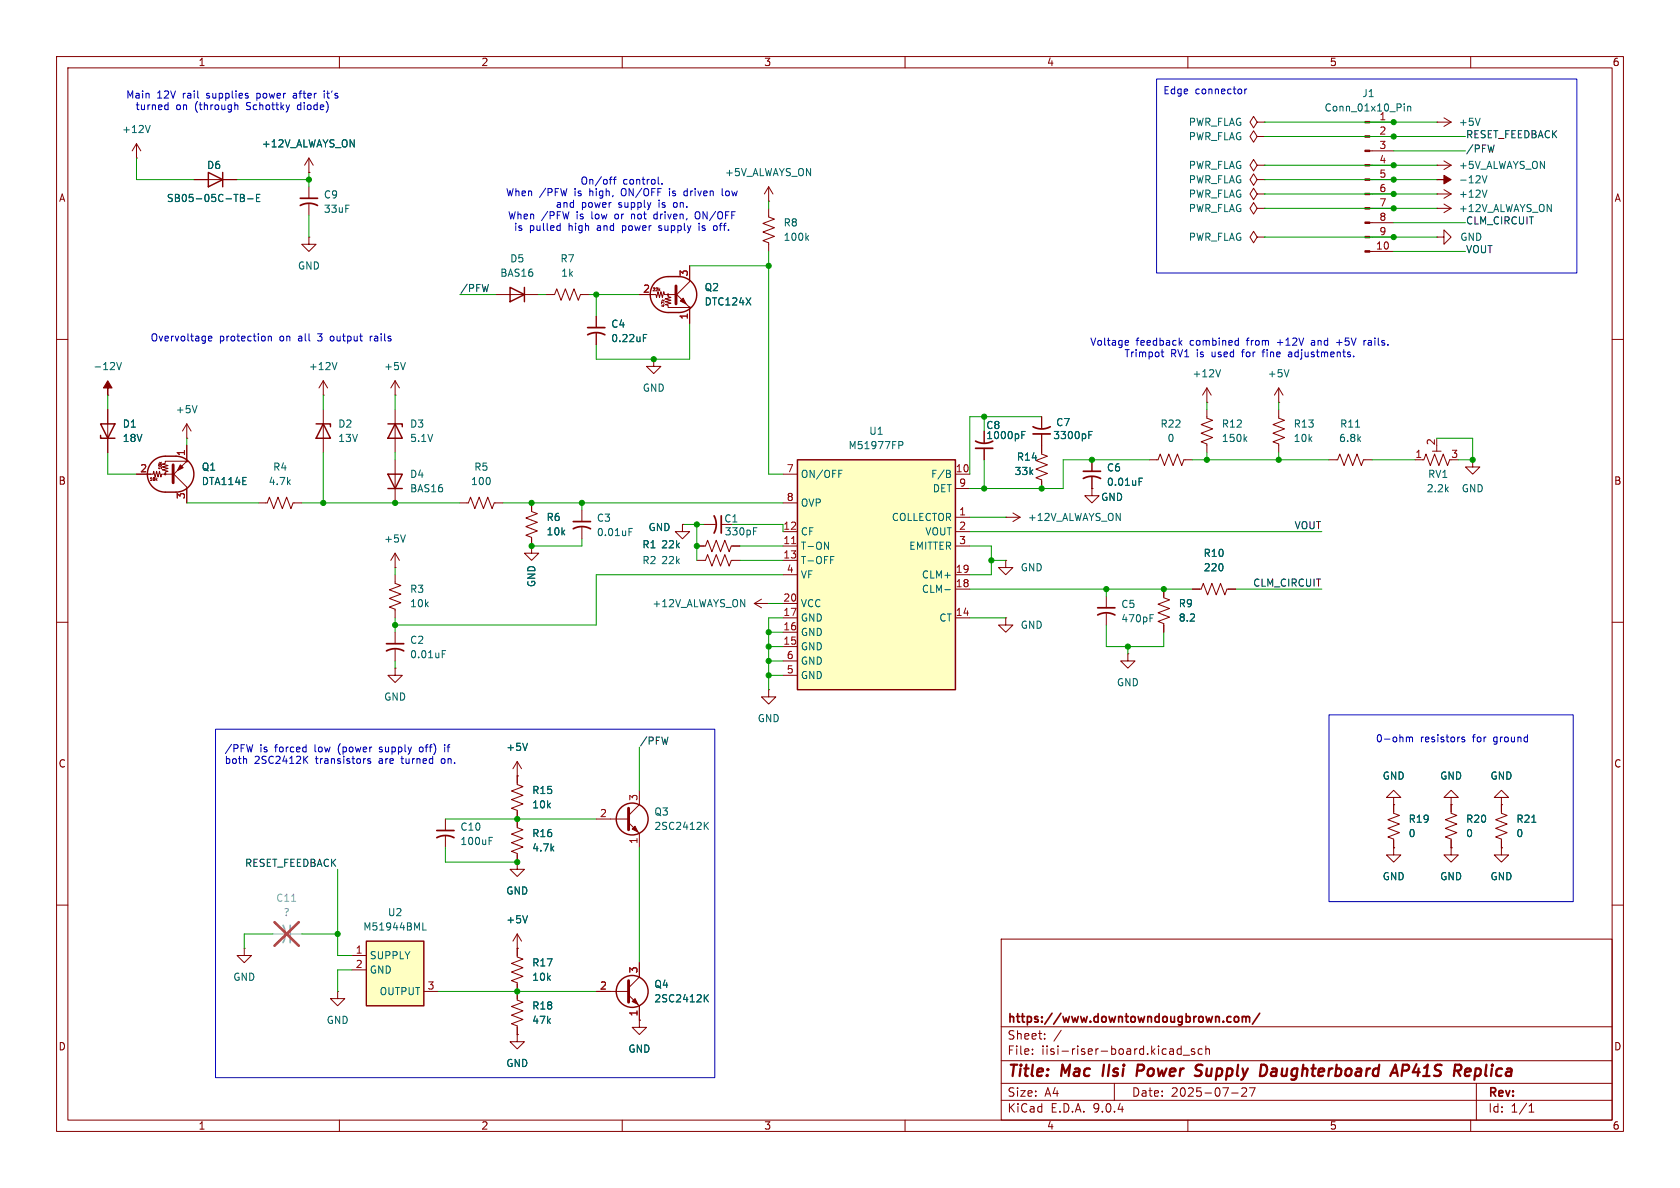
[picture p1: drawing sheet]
<svg xmlns="http://www.w3.org/2000/svg" width="297mm" height="210mm" viewBox="0 0 297 210" stroke-linecap="round" stroke-linejoin="round" font-family="sans-serif">
<g fill="none" stroke="#840000" stroke-width=".18">
<path d="M10 10h277v190h-277zM12 12h273v186h-273zM60 10v2M110 10v2M160 10v2M210 10v2M260 10v2M135.9 35.6h.1M135.9 36.8v1.6l1 .3-2 .8 2 .8-2 .7 2 .8-2 .7 1 .4v1.6M135.9 33l-.8 1.3M135.9 33l.8 1.3M135.9 33v2.6"/>
<path d="M87.6 52.1h7.6M96.5 52.1h1.5l.4-1 .8 2 .7-2 .8 2 .8-2 .7 2 .4-1h1.5M105.4 55.9v2M105.4 58.9v2.1M113 52.1h3l.1 .5 .2-1 .3 1 .2-1 .3 1 .2-1 .2 .5h1.9M115.5 50.9h.2M116 50.9h.2M116.5 50.9v.5M116.5 51.2l.2 .2M116.7 51.1l-.2 .2M116.9 54.1l.4 .1M116.9 53.2h.5"/>
<path d="M117.1 53l.2 .2M117.4 53.6l-.5-.2v.3M117.4 53l-.1 .1M119.4 51.8l2.5 2.6h-3.8v-.4l-.5-.2 1-.2-1-.3 1-.2-1-.3 1-.2-.5-.1v-.4M121.9 47v2.8l-2.5 2.5M121.9 54.6v2.6M10 60h2M115.6 63.5v1.3h1.2l-1.2 1.2-1.3-1.2h1.3M115.6 63.5h.1M253.2 79.8h1.6M254 78.7v1.1M285 60h2"/>
<path d="M81.3 88.9h1.5l.4-1 .7 2 .8-2 .8 2 .7-2 .8 2 .4-1h1.5M120.6 92.7v1.3h1.3l-1.3 1.3-1.2-1.3h1.2M120.6 92.7h.1M123.2 96.5h1.5l.4-1 .8 2 .7-2 .8 2 .7-2 .8 2 .4-1h1.5M123.2 99.1h1.5l.4-1.1 .8 2.1 .7-2.1 .8 2.1 .7-2.1 .8 2.1 .4-1h1.5M124.5 92.7h2M234.9 81.3h1.6l.4-1 .7 2 .8-2 .7 2 .8-2 .8 2 .3-1h1.6M250.2 81.3h1.5l.4-1 .8 2 .7-2 .8 2 .7-2 .8 2 .4-1M260.3 81.3v1.3h1.3l-1.3 1.2-1.2-1.2h1.2M260.3 81.3h.1M10 110h2M133.3 106.7l1.3 .7"/>
<path d="M133.3 106.7h2.6M134.6 105.9l-1.3 .8M135.9 106.7h.1M199.4 115.6v1.2h1.3l-1.3 1.3-1.3-1.3h1.3M199.4 115.6h.1M205.7 104.1v1.6l1.1 .3-2.1 .8 2.1 .8-2.1 .7 2.1 .8-2.1 .8 1 .3v1.6M285 110h2M113 139.7v2.5l-1.9 1.9M135.9 121.9v1.3h1.3l-1.3 1.3-1.3-1.3h1.3M135.9 121.9h.1M105.4 144.8h5.7M111.1 145.4l1.9 1.9v2.6"/>
<path d="M246.4 141h1.2l-1.2-1.3-1.3 1.3h1.3v1.2M246.4 142.2h.1M256.5 142.2v1.6l1.1 .3-2.1 .8 2.1 .8-2.1 .7 2.1 .8-2.1 .8 1 .3v1.6M256.5 141h1.3l-1.3-1.3-1.2 1.3h1.2v1.2M256.5 142.2h.1M265.4 141h1.3l-1.3-1.3-1.2 1.3h1.2v1.2M265.4 142.2h.1M265.4 142.2v1.6l1 .3-2 .8 2 .8-2 .7 2 .8-2 .8 1 .3v1.6M265.4 149.9v1.2h1.3l-1.3 1.3-1.2-1.3h1.2M265.4 149.9h.1M10 160h2M43.2 167.6v1.3h1.2l-1.2 1.3-1.3-1.3h1.3"/>
<path d="M43.2 167.6h.1M59.7 175.3v1.2h1.3l-1.3 1.3-1.3-1.3h1.3M59.7 175.3h.1M91.4 167.6h.1M91.4 165.1v4.1l1.1 .3-2.1 .8 2.1 .8-2.1 .7 2.1 .8-2.1 .8 1 .3v3.1l1.1 .4-2.1 .7 2.1 .8-2.1 .8 2.1 .7-2.1 .8 1 .4v1.5M91.4 165.1l-.7 1.3M91.4 165.1l.8 1.3M105.4 175.3h5.7M111.1 175.9l1.9 1.9v2.5M113 170.2v2.5l-1.9 1.9M177 166h108v32h-108zM285 160h2"/>
<path d="M60 198v2M110 198v2M113 180.3v1.3h1.3l-1.3 1.3-1.2-1.3h1.2M113 180.3h.1M160 198v2M177 194.5h108M177 191.5h108M177 187.5h108M177 181.5h108M182.5 186.3v.1M182.5 185.5v.1M184.7 183.6v.1"/>
<path d="M184.7 182.8v.1M187.6 182.1l-1.3 2M197 191.5v3M208.8 184.9v1.5M208.8 185.5l-.4-.1-.3 .3v.4l.1 .2h.6M209.2 186.5h1.1M210 198v2M211.2 185.5l-.4-.1-.2 .2 .1 .2 .5 .2v.3h-.6M212.5 185.5l-.4-.1-.3 .3v.4l.2 .2h.5M213.2 185.5l.2-.1 .3 .1 .1 .9M213.2 184.9v1.5M217.7 193.2h1.2"/>
<path d="M220.3 192.4v.5l-.8 .9h.9M221.9 192.3l-.7 1.5M260 198v2M261 191.5v6.5M270.3 196.6h.9M270.3 195.5l.4-.4v1.5"/>
<circle cx="118.1" cy="52.1" r=".13"/>
<circle cx="121.9" cy="54.4" r=".13"/>
</g>
<path d="M195.2 188.2l-.3 2M201.9 188.2h-.7l-.3 2M202 189.2l-1 .1M211.8 188.2l.8 .1M212.1 189.3a.46 .46 0 0 1 .3 .4 .46 .46 0 0 1-.2 .4M225.5 188.9l-.6 .1M225.5 189.4h-.5a.4 .4 0 0 0-.3 .4 .4 .4 0 0 0 .2 .4h.5M247.9 189.3h.8a.55 .55 0 0 0 .4-.5 .55 .55 0 0 0-.3-.6h-.8l-.2 2M260.7 190.1l.6 .1M260.9 188.9l-.3 2M261.5 188.9l-.6 .1" fill="none" stroke="#840000" stroke-width=".4"/>
<path d="M103.9 59.2a3.2 3.2 0 0 1 3 0M103.9 57.9h3M126.2 91.2a3.2 3.2 0 0 1 0 3M127.5 91.2v3M218.3 179.8l.4-.1 .3 .3v.4l-.2 .2h-.5M219.6 179.8l.5-.1 .2 .2M219.6 179.7v1M220.3 179.9l.2-.2 .3 .1 .1 .9M220.3 179.9v.8M222.7 179.1l-1.3 1.9" fill="none" stroke="#840000" stroke-width=".3"/>
<path d="M111.1 142.9v3.8M111.1 173.4v3.8" fill="none" stroke="#840000" stroke-width=".51"/>
<g fill="none" stroke="#840000" stroke-width=".25">
<path d="M90.2 50.8l2.5 1.3-2.5 1.2zM92.7 50.8v2.5M115.9 49.8a3.2 3.2 0 0 1 2.2-.9h1.9a3.2 3.2 0 0 1 3.2 3.2 3.2 3.2 0 0 1-3.2 3.1h-1.9a3.2 3.2 0 0 1-2.9-1.9 3.2 3.2 0 0 1 .7-3.5z"/>
<circle cx="111.8" cy="144.8" r="2.82"/>
<circle cx="111.8" cy="175.3" r="2.82"/>
</g>
<g fill="#840000" stroke="#840000" stroke-width=".18">
<path d="M111.8 146.6l.5-.5 .5 1z"/>
<path d="M111.8 177l.5-.5 .5 1z"/>
<path d="M120.3 53.2l.5-.5 .5 1z"/>
</g>
<g fill="none" stroke="#006464" stroke-width=".18">
<path d="M113.7 59.7h.5M113.7 59.1h.7M142.6 42l.4 .5M143 41.6l-.5 .5M239.6 75.5h.8M133.2 93.9h.4M133.2 93.3h.6M124.7 145.9l.5 .7M125.2 145.4l-.7 .7M270.8 145.4h.7M93.3 161.9l-.5 1.2M124.7 176.4l.5 .7"/>
<path d="M125.2 175.8l-.7 .8"/>
</g>
<path d="M119.5 50.5v3.2z" fill="#840000" stroke="#840000" stroke-width=".51"/>
<path d="M64.8 166.4h10.1v11.4h-10.1z" fill="#ffffc2"/>
<path d="M55.9 74.9h2.5v.5M57.1 74.9l1.3 2.6h-2.5zM68.6 83.8h2.5l-1.3 2.6zM68.6 86.4h2.5M64.8 166.4h10.1v11.4h-10.1z" fill="none" stroke="#840000" stroke-width=".25"/>
<g fill="none" stroke="#840000" stroke-width=".18">
<path d="M222.2 34.3l-.6-1-.6 1 .6 1 .6-1h1.3M222.2 21.6l-.6-1-.6 1 .6 1 .6-1h1.3M222.2 24.1l-.6-1-.6 1 .6 1 .6-1h1.3M222.2 31.8l-.6-1.1-.6 1.1 .6 1 .6-1h1.3M222.2 29.2l-.6-1-.6 1 .6 1 .6-1h1.3M222.2 36.8l-.6-1-.6 1 .6 1 .6-1h1.3M223.5 34.3h.1M223.5 21.6h.1M223.5 24.1h.1M223.5 31.8h.1M223.5 29.2h.1M223.5 36.8h.1"/>
<path d="M242.2 21.6h4.2M242.2 24.1h4.2M242.2 26.7h4.2M242.2 29.2h4.2M242.2 31.8h4.2M242.2 34.3h4.2M242.2 36.8h4.2M242.2 39.4h4.2M254 21.6h.1M254 29.2h.1M254 34.3h.1M254 36.8h.1"/>
<path d="M254 31.8h.1M254 21.6h2.5M254 29.2h2.5M254 34.3h2.5M254 36.8h2.5M255.3 20.8l1.2 .8M255.3 28.4l1.2 .8M255.3 33.5l1.2 .8M255.3 36.1l1.2 .7M256.5 21.6l-1.2 .8M256.5 29.2l-1.2 .8M256.5 34.3l-1.2 .8"/>
<path d="M256.5 36.8l-1.2 .8M222.2 41.9l-.6-1-.6 1 .6 1 .6-1h1.3M223.5 41.9h.1M242.2 41.9h4.2M242.2 44.5h4.2M254 41.9h1.3v-1.3l1.2 1.3-1.2 1.3v-1.3M254 41.9h.1M57.1 69.9h.1M57.1 67.3v2.6M57.1 72.4v7.6M57.1 67.3l-.7 1.3M57.1 67.3l.8 1.3"/>
<path d="M69.8 69.9h.1M69.8 67.3v2.6M69.8 67.3l-.7 1.3M69.8 67.3l.8 1.3M174 79.2v2.1M184.1 76.7v3.6l1.1 .3-2.1 .8 2.1 .8-2.1 .7 2.1 .8-2.1 .8 1 .3v1.6M184.1 73.7v2M213.4 71.1h.1M213.4 72.4v1.5l1 .4-2.1 .8 2.1 .7-2.1 .8 2.1 .7-2.1 .8 1.1 .4v1.5M213.4 68.6l-.8 1.3M213.4 68.6l.7 1.3M213.4 68.6v2.5"/>
<path d="M226.1 72.4v1.5l1 .4-2.1 .8 2.1 .7-2.1 .8 2.1 .7-2.1 .8 1.1 .4v1.5M226.1 71.1h.1M226.1 68.6v2.5M226.1 68.6l-.8 1.3M226.1 68.6l.7 1.3M69.8 97.8l-.7 1.3M69.8 97.8l.8 1.3M69.8 81.3v7.6M69.8 97.8v2.5M177.8 91.4h.1M177.8 99.1v1.2h1.3l-1.3 1.3-1.3-1.3h1.3M177.8 99.1h.1"/>
<path d="M177.8 91.4h2.5M179.1 90.7l1.2 .7M180.3 91.4l-1.2 .8M193 86.4v1.2h1.3l-1.3 1.3-1.2-1.3h1.2M193 86.4h.1M193 81.3v2M193 84.3v2.1M203.2 81.3h1.5l.4-1 .8 2 .7-2 .8 2 .8-2 .7 2 .4-1h1.5M69.8 100.3h.1M69.8 118.1v1.3h1.3l-1.3 1.3-1.2-1.3h1.2M69.8 118.1h.1M69.8 101.6v1.5l1.1 .4-2.1 .8 2.1 .7-2.1 .8 2.1 .8-2.1 .7 1 .4v1.5"/>
<path d="M69.8 111.8v2M69.8 114.8v2M177.8 109.2v1.3h1.3l-1.3 1.3-1.3-1.3h1.3M177.8 109.2h.1M195.6 105.4v2M195.6 108.5v2M210.8 104.1h1.5l.4-1 .8 2.1 .7-2.1 .8 2.1 .8-2.1 .7 2.1 .4-1.1h1.5M91.4 134.6v4.1l1.1 .4-2.1 .7 2.1 .8-2.1 .8 2.1 .7-2.1 .8 1 .4v3l1.1 .4-2.1 .7 2.1 .8-2.1 .8 2.1 .7-2.1 .8 1 .4v1.5M91.4 137.2h.1M91.4 134.6l-.7 1.3M91.4 134.6l.8 1.3M246.4 142.2v1.6l1 .3-2 .8 2 .8-2 .7 2 .8-2 .8 1 .3v1.6"/>
<path d="M246.4 149.9v1.2h1.2l-1.2 1.3-1.3-1.3h1.3M246.4 149.9h.1M256.5 149.9v1.2h1.3l-1.3 1.3-1.2-1.3h1.2M256.5 149.9h.1M62.2 168.9h2.6M62.2 171.5h2.6M74.9 175.3h2.6M91.4 182.9v1.3h1.3l-1.3 1.2-1.2-1.2h1.2M91.4 182.9h.1"/>
</g>
<g fill="none" stroke="#006464" stroke-width=".18">
<path d="M248.3 18.4v.1M248.3 18.8v.8M248.9 18.8v.8M248.9 18.9l.1-.1h.3l.1 .8M261.7 20.9l-.5 1.3M262 31.1l.5 1.2 .4-1.2M262.9 33.6l-.4 1.3M59.6 64.1l-.5 1.2M71.7 64.1l-.5 1.2M180.6 76.9h.5M180.6 76.3h.6M192.5 76.9h.4"/>
<path d="M192.5 76.3h.6M215.8 65.3l-.4 1.3M220.1 77.6l.3 .4M220.4 77.2l-.5 .5M227.9 65.3l-.4 1.3M71.7 94.6l-.5 1.2M201.4 85.1h.4M201.4 84.5h.6M78.2 115.6h.4M78.2 115h.6M203.3 109.3h.4M203.3 108.7h.6"/>
<path d="M93.3 131.4l-.5 1.3M74.7 163.1v1.3h.7"/>
</g>
<path d="M172.5 78a3.2 3.2 0 0 0 3 0M172.5 79.2h3M182.6 75.4a3.2 3.2 0 0 0 3.1 0M182.6 76.7h3.1M191.5 84.6a3.2 3.2 0 0 1 3.1 0M191.5 83.3h3.1M68.3 115.1a3.2 3.2 0 0 1 3.1 0M68.3 113.8h3.1M194.1 108.7a3.2 3.2 0 0 1 3 0M194.1 107.4h3" fill="none" stroke="#840000" stroke-width=".3"/>
<g fill="#840000" stroke="#840000" stroke-width=".18">
<path d="M241.3 21.5h.9v.2h-.9z"/>
<path d="M241.3 24h.9v.3h-.9z"/>
<path d="M241.3 26.5h.9v.3h-.9z"/>
<path d="M241.3 29.1h.9v.2h-.9z"/>
<path d="M241.3 31.6h.9v.3h-.9z"/>
<path d="M241.3 34.2h.9v.2h-.9z"/>
<path d="M241.3 36.7h.9v.3h-.9z"/>
<path d="M241.3 39.2h.9v.3h-.9z"/>
<path d="M241.3 41.8h.9v.2h-.9z"/>
<path d="M241.3 44.3h.9v.3h-.9z"/>
<path d="M254 31.8h1.3v-.8l1.2 .8-1.2 .7v-.7z"/>
</g>
<path d="M50 163.6a3.2 3.2 0 0 1 0 3M51.3 163.6v3" fill="none" stroke="#a1a1a1" stroke-width=".3"/>
<path d="M48.3 165.1h2M51.3 165.1h2" fill="none" stroke="#a1a1a1" stroke-width=".18"/>
<path d="M51.5 159.3h.8" fill="none" stroke="#989898" stroke-width=".18"/>
<path d="M48.5 163l4.3 4.2M52.8 163l-4.3 4.2" fill="none" stroke="#e12e31" stroke-width=".46"/>
<path d="M141 81.3h27.9v40.6h-27.9z" fill="#ffffc2"/>
<path d="M36.8 30.5l2.6 1.3-2.6 1.2zM39.4 30.5v2.5M17.8 77v.5h2.5M17.8 74.9h2.5l-1.3 2.6zM68.6 74.9h2.5v.5M69.8 74.9l1.3 2.6h-2.5zM27 81.6a3.2 3.2 0 0 1 2.2-1h1.9a3.2 3.2 0 0 1 3.2 3.2 3.2 3.2 0 0 1-3.2 3.2h-1.9a3.2 3.2 0 0 1-2.9-2 3.2 3.2 0 0 1 .7-3.4zM141 81.3h27.9v40.6h-27.9z" fill="none" stroke="#840000" stroke-width=".25"/>
<g fill="none" stroke="#840000" stroke-width=".18">
<path d="M24.1 27.9h.1M24.1 25.4l-.7 1.3M24.1 25.4l.8 1.3M24.1 25.4v2.5M34.3 31.8h7.6M54.6 30.5h.1M54.6 27.9l-.8 1.3M54.6 27.9l.8 1.3M54.6 27.9v2.6M54.6 33v2.1M54.6 36.1v2M54.6 41.9v1.3h1.3l-1.3 1.3-1.3-1.3h1.3"/>
<path d="M54.6 41.9h.1M105.4 55.9v2M105.4 58.9v2.1M113 52.1h2.6M121.9 47v2.5M121.9 54.6v2.6M19 69.9h.1M19 72.4v7.6M33 77.5h.1M33 74.9l-.7 1.3M33 74.9l.8 1.3M33 74.9v2.6"/>
<path d="M33 78.7v2.6M69.8 72.4v7.6M174 79.2v2.1M184.1 73.7v2M184.1 76.7v3.3M24.1 83.8h3l.1-.5 .2 1 .3-1 .2 1 .3-1 .2 1 .2-.5h1.9M26.7 84.5v.4M27.1 84.5h.2M27.6 84.4v.5M27.6 84.7l.2 .2M27.8 84.6l-.2 .2M28 81.9h.5"/>
<path d="M28.1 82.2v.1M28.2 81.7l.2 .2M28.5 82.7l-.4 .1M28.5 81.7l-.1 .1M29.2 83.8v-.4l.5-.1-1-.2 1-.3-1-.2 1-.3-1-.3 .5-.1v-.4h3.8l-2.5 2.6M30.5 83.6l2.5 2.5v2.8M45.7 88.9h1.5l.4-1 .8 2 .7-2 .8 2 .8-2 .7 2 .4-1h1.5M94 96.5v1.3h1.2l-1.2 1.3-1.3-1.3h1.3M94 96.5h.1M94 88.9v1.5l1 .4-2 .8 2 .7-2 .8 2 .8-2 .7 1 .4v1.5M102.9 90.2v2M102.9 93.2v2.1"/>
<path d="M120.6 92.7h.1M123.2 96.5h1.3M129.5 96.5h1.3M138.4 94h2.6M138.4 83.8h2.6M138.4 88.9h2.6M138.4 96.5h2.6M138.4 99.1h2.6M168.9 94h2.5M168.9 83.8h2.5M168.9 96.5h2.5M168.9 86.4h2.5"/>
<path d="M168.9 91.4h2.5M184.1 85.1v1.3M193 86.4h.1M193 81.3v2M193 84.3v2.1M138.4 106.7h2.6M138.4 109.2h2.6M138.4 111.8h2.6M138.4 114.3h2.6M138.4 116.8h2.6M138.4 119.4h2.6M138.4 101.6h2.6"/>
<path d="M168.9 109.2h2.5M168.9 101.6h2.5M168.9 104.1h2.5M205.7 104.1v1.3M205.7 110.5v1.3M210.8 104.1h1.3M217.2 104.1h1.2M91.4 137.2h.1M91.4 137.2v1.2M78.7 144.8v2M78.7 147.8v2.1M91.4 152.4v1.3h1.3l-1.3 1.2-1.2-1.2h1.2"/>
<path d="M91.4 152.4h.1M91.4 143.5v2.6M91.4 151.1v1.3M246.4 142.2h.1M246.4 149.9h.1M246.4 142.2v1.3M246.4 148.6v1.3M256.5 142.2h.1M256.5 149.9h.1M256.5 142.2v1.3M256.5 148.6v1.3M265.4 142.2h.1"/>
<path d="M265.4 149.9h.1M265.4 142.2v1.3M265.4 148.6v1.3M91.4 167.6h.1M91.4 167.6v1.3M91.4 174v2.5M105.4 175.3h2.5M113 170.2v2.5M113 177.8v2.5M91.4 182.9h.1M91.4 181.6v1.3M113 180.3h.1"/>
<circle cx="29.2" cy="83.8" r=".13"/>
<circle cx="33" cy="81.5" r=".13"/>
</g>
<g fill="none" stroke="#006464" stroke-width=".18">
<path d="M26.5 22.2l-.4 1.2M42.5 34.4l.6 .1 .1 .2-.3 .3M42.5 35h.4M42.9 35l.3 .2v.3l-.7 .1M43.8 35.1h.9M45.3 35h.5M45.9 34.4h-.6v1.2h.6M113.7 59.7h.5M113.7 59.1h.7M20.6 64.1l.4 1.2 .5-1.2M34.8 71.7l-.4 1.3M158.9 78h.5l.2 .3-.1 .4h-.6"/>
<path d="M180.6 76.9h.5M180.6 76.3h.6M192.5 76.9h.4M192.5 76.3h.6M111.2 94h.4M111.2 93.4h.6M145.8 95.8l.7 1.3v-1.3M146.8 99h.5M146.8 98.4h.6M148.3 83.1h.6M167.8 83.1l.2 .3-.2 .3 .2 .2 .1 .3-.3 .2h-.5M201.4 85.1h.4"/>
<path d="M201.4 84.5h.6M167 104.2h1M93.3 131.4l-.5 1.3M86.5 148.6h.4M86.5 148h.6M270.8 145.4h.7M93.3 161.9l-.5 1.2M124.7 176.4l.5 .7M125.2 175.8l-.7 .8"/>
</g>
<path d="M139.9 96.1h.8" fill="none" stroke="#a90000" stroke-width=".18"/>
<path d="M53.1 36.3a3.2 3.2 0 0 1 3 0M53.1 35.1h3M101.3 93.5a3.2 3.2 0 0 1 3.1 0M101.3 92.2h3.1M77.2 148.1a3.2 3.2 0 0 1 3.1 0M77.2 146.8h3.1" fill="none" stroke="#840000" stroke-width=".3"/>
<g fill="#840000" stroke="#840000" stroke-width=".18">
<path d="M19 67.3l.8 1.3h-.8v1.3v-1.3h-.7z"/>
<path d="M31.9 82.2l.5 .5-1 .5z"/>
</g>
<path d="M30.6 82.2v3.1z" fill="#840000" stroke="#840000" stroke-width=".51"/>
<path d="M264.1 25.6l-.3 1.3M86.3 50.3l-.3 1.3M118.1 130.3l-.3 1.3" fill="none" stroke="#0f0f0f" stroke-width=".18"/>
<g fill="none" stroke="#009600" stroke-width=".18">
<path d="M24.1 27.9v3.9h10.2M41.9 31.8h12.7M54.6 30.5v2.5M54.6 38.1v3.8M135.9 35.6v1.2M223.5 31.8h30.5M223.5 21.6h30.5M223.5 34.3h30.5M223.5 29.2h30.5M223.5 24.1h35.6M223.5 36.8h30.5M246.4 39.4h12.7"/>
<path d="M246.4 26.7h12.7M81.3 52.1h6.3M95.2 52.1h1.3M104.1 52.1h8.9M105.4 52.1v3.8M121.9 57.2v6.3h-16.5v-2.5M121.9 47h14M135.9 44.5v39.3h2.5M223.5 41.9h30.5M246.4 44.5h12.7M19 69.9v2.5M33 77.5v1.2"/>
<path d="M57.1 69.9v2.5M69.8 69.9v2.5M174 73.7v2.5M184.1 73.7h-12.7v10.1M213.4 71.1v1.3M226.1 71.1v1.3M254 77.5h6.3v3.8h-2.5M19 80v3.8h5.1M33 88.9h12.7M53.3 88.9h28M57.1 80v8.9M69.8 80v1.3"/>
<path d="M88.9 88.9h49.5M102.9 88.9v1.3M102.9 95.3v1.2h-8.9M120.6 92.7h3.9M123.2 92.7v6.4M129.5 92.7h8.9M130.8 99.1h7.6M130.8 96.5h7.6M171.4 96.5h3.9v5.1h-3.9M171.4 94h62.3M171.4 91.4h6.4M174 81.3v5.1"/>
<path d="M175.3 99.1h2.5M203.2 81.3h-15.2v5.1h-16.6M210.8 81.3h24.1M213.4 80v1.3M226.1 80v1.3M242.6 81.3h7.6M69.8 100.3v1.3M69.8 109.2v2.6M69.8 116.8v1.3M135.9 114.3h2.5M135.9 116.8h2.5M135.9 111.8h2.5"/>
<path d="M135.9 106.7h2.5M135.9 119.4h2.5M138.4 101.6h-33v8.9h-35.6M138.4 109.2h-2.5v12.7M171.4 109.2h6.4M171.4 104.1h39.4M195.6 110.5v3.8h10.1v-2.5M195.6 104.1v1.3M199.4 114.3v1.3M218.4 104.1h15.3M113 132.1v7.6M59.7 153.7v15.2h2.5"/>
<path d="M78.7 149.9v2.5h12.7M78.7 144.8h26.7M113 149.9v20.3M48.3 165.1h-5.1v2.5M53.3 165.1h6.4M62.2 171.5h-2.5v3.8M77.5 175.3h27.9"/>
</g>
<g fill="none" stroke="#0000c2" stroke-width=".18">
<path d="M29.4 18.5l.3 .1M29.7 18.1v1.3M29.7 19.3l-.3 .1M42 18.6l.1 .8M43.7 16.9l.2 .2-.2 .2M43.7 16.5l.1 .1M52 16.5l-.1 .1M52 16.9l-.2 .1 .2 .3M57.3 16.1v.1M57.3 16.5v.8M204.5 14h74.3v34.3h-74.3zM220.1 15.7v.9"/>
<path d="M220.4 15.7l-.3 .3M98.7 39.9l.3 .1M99 39.5v1.2M107.7 31.7h.5M108.2 31.3l-.3 .2M108.4 31.7h.5M108.9 31.3l-.3 .2v1.1M111.6 37.8v.9M111.7 37.9l-.1 .1M116.1 37.8l-.4 .1-.1 .2v.5l.5 .1M116.4 32.4l.1 .2M116.6 39.9l-.1 .2 .1 .2"/>
<path d="M117 32.4v.2M118.4 33.3v.2M118.4 33.8v.8M121.4 33.8h-.4l-.1 .2 .1 .5 .4 .1M123.4 37.4a.43 .43 0 0 0-.5 .4v.5a.43 .43 0 0 0 .5 .4M123.6 39.9v.8M126.7 40l-.3-.1-.2 .1M127.7 33.3v1.1l.2 .2M36.8 59.9l.7-.2-.1-.2-.4-.1-.2 .2 .1 .6h.5M47.4 59.5l.2-.1 .3 .1 .1 .8M47.4 59.4v.9M58.5 59.5l-.1 .2 .1 .5"/>
<path d="M65.5 59.4v.9M65.8 59.4l-.3 .3M99 40.7h-.3M116.5 40.7h.1M126.2 40.6l.2 .1h.3M218.9 59.8v1.2M199.1 60.2h.4v.3l-.6 .1M199.5 61h-.4M205.3 62.2h.4M205.4 61.8v1.1l.3 .2M208.6 60.5l.4 .5M209 60.2l-.5 .5"/>
<path d="M218.6 60.2h.3M218.9 61h-.3M223.1 62.2h.5M223.3 61.9v1.2M228.2 62.2l-.4 .1M228.2 62.6h-.3l-.1 .2v.2l.4 .1M232 60.2h-.1M232 60.5l-.2 .2 .2 .3M236.3 60.5h1M239.3 63v.1M241.1 60.2v.8M241.5 60.2l-.4 .2"/>
<path d="M38.1 128.9h88.3v61.6h-88.3zM43.5 134.2l.1 .8M44.7 131.6l-.3 1.3M53.9 134.2l.5 .8M54.4 133.7l-.7 .7M65.1 134.2v.3l.4 .1v.2l-.1 .2-.4-.1M67.1 132.9h.1M67.2 132.1l-.1 .1 .1 .3M74.6 132.1h-.3l-.2 .2 .1 .5 .4 .1M78.1 134.2l-.1 .2 .1 .5M78.6 131.6v.2M78.6 132.1v.8"/>
<path d="M79 132.1h.5M79.5 131.6l-.3 .2v1.1M234.9 126.4h43.2v33h-43.2zM248.6 130.4l.4-.1 .2 .2M249.2 130.5l.2-.2 .3 .1v.7M249.2 130.5v.6M258.9 130.4l-.3-.1-.2 .2 .1 .2 .4 .1v.3h-.5"/>
</g>
<g fill="#009600" stroke="#009600" stroke-width=".18">
<circle cx="69.8" cy="110.5" r=".46"/>
<circle cx="91.4" cy="152.4" r=".46"/>
<circle cx="91.4" cy="144.8" r=".46"/>
<circle cx="54.6" cy="31.8" r=".46"/>
<circle cx="57.1" cy="88.9" r=".46"/>
<circle cx="69.8" cy="88.9" r=".46"/>
<circle cx="94" cy="96.5" r=".46"/>
<circle cx="135.9" cy="116.8" r=".46"/>
<circle cx="135.9" cy="114.3" r=".46"/>
<circle cx="135.9" cy="111.8" r=".46"/>
<circle cx="135.9" cy="119.4" r=".46"/>
<circle cx="123.2" cy="96.5" r=".46"/>
<circle cx="123.2" cy="92.7" r=".46"/>
<circle cx="174" cy="86.4" r=".46"/>
<circle cx="175.3" cy="99.1" r=".46"/>
<circle cx="102.9" cy="88.9" r=".46"/>
<circle cx="94" cy="88.9" r=".46"/>
<circle cx="135.9" cy="47" r=".46"/>
<circle cx="115.6" cy="63.5" r=".46"/>
<circle cx="105.4" cy="52.1" r=".46"/>
<circle cx="91.4" cy="175.3" r=".46"/>
<circle cx="59.7" cy="165.1" r=".46"/>
<circle cx="193" cy="81.3" r=".46"/>
<circle cx="195.6" cy="104.1" r=".46"/>
<circle cx="199.4" cy="114.3" r=".46"/>
<circle cx="260.3" cy="81.3" r=".46"/>
<circle cx="246.4" cy="36.8" r=".46"/>
<circle cx="246.4" cy="41.9" r=".46"/>
<circle cx="246.4" cy="34.3" r=".46"/>
<circle cx="246.4" cy="31.8" r=".46"/>
<circle cx="246.4" cy="29.2" r=".46"/>
<circle cx="246.4" cy="24.1" r=".46"/>
<circle cx="246.4" cy="21.6" r=".46"/>
<circle cx="205.7" cy="104.1" r=".46"/>
<circle cx="213.4" cy="81.3" r=".46"/>
<circle cx="184.1" cy="86.4" r=".46"/>
<circle cx="226.1" cy="81.3" r=".46"/>
<circle cx="174" cy="73.7" r=".46"/>
</g>
<g font-size="2.8" fill="#840000">
<text x="178" y="190.9">Title:</text>
<text x="187.7" y="190.9">Mac</text>
<text x="195.8" y="190.9">IIsi</text>
<text x="202.6" y="190.9">Power</text>
<text x="213.8" y="190.9">Supply</text>
<text x="226" y="190.9">Daughterboard</text>
<text x="250.1" y="190.9">AP41S</text>
<text x="261.9" y="190.9">Replica</text>
</g>
<g font-size="2.1" fill="#840000">
<text x="178" y="184">Sheet:</text>
<text x="178" y="181.2">https://www.downtowndougbrown.com/</text>
<text x="178" y="186.7">File:</text>
<text x="184.1" y="186.7">iisi-riser-board.kicad_sch</text>
<text x="178" y="196.9">KiCad</text>
<text x="178" y="194.1">Size:</text>
<text x="184.7" y="194.1">A4</text>
<text x="185.7" y="196.9">E.D.A.</text>
<text x="193.3" y="196.9">9.0.4</text>
<text x="200" y="194.1">Date:</text>
<text x="207" y="194.1">2025-07-27</text>
<text x="263" y="194.3">Rev:</text>
<text x="263" y="196.9">Id:</text>
<text x="267.1" y="196.9">1/1</text>
</g>
<g font-size="1.8" fill="#840000">
<text x="35" y="11.9">1</text>
<text x="85" y="11.9">2</text>
<text x="135" y="11.9">3</text>
<text x="185" y="11.9">4</text>
<text x="235" y="11.9">5</text>
<text x="285" y="11.9">6</text>
<text x="10.3" y="35.9">A</text>
<text x="285.3" y="35.9">A</text>
<text x="174.3" y="77.8">1000pF</text>
<text x="10.3" y="85.9">B</text>
<text x="285.3" y="85.9">B</text>
<text x="10.3" y="135.9">C</text>
<text x="285.3" y="135.9">C</text>
<text x="10.3" y="185.9">D</text>
<text x="285.3" y="185.9">D</text>
<text x="35" y="199.9">1</text>
<text x="85" y="199.9">2</text>
<text x="135" y="199.9">3</text>
<text x="185" y="199.9">4</text>
<text x="235" y="199.9">5</text>
<text x="285" y="199.9">6</text>
</g>
<g font-size="1.8" fill="#0000c2">
<text x="22.2" y="17.6">Main</text>
<text x="27.7" y="17.6">12V</text>
<text x="32.4" y="17.6">rail</text>
<text x="36.8" y="17.6">supplies</text>
<text x="45.8" y="17.6">power</text>
<text x="52.5" y="17.6">after</text>
<text x="58.1" y="17.6">it's</text>
<text x="205.6" y="16.9">Edge</text>
<text x="211.3" y="16.9">connector</text>
<text x="23.9" y="19.7">turned</text>
<text x="31.1" y="19.7">on</text>
<text x="34.6" y="19.7">(through</text>
<text x="43.8" y="19.7">Schottky</text>
<text x="53" y="19.7">diode)</text>
<text x="89.3" y="34.9">When</text>
<text x="95.4" y="34.9">/PFW</text>
<text x="101.7" y="34.9">is</text>
<text x="102.5" y="32.8">On/off</text>
<text x="104.5" y="34.9">high,</text>
<text x="110.1" y="32.8">control.</text>
<text x="110.3" y="34.9">ON/OFF</text>
<text x="119" y="34.9">is</text>
<text x="121.8" y="34.9">driven</text>
<text x="128.7" y="34.9">low</text>
<text x="89.7" y="39">When</text>
<text x="90.8" y="41">is</text>
<text x="93.6" y="41">pulled</text>
<text x="95.7" y="39">/PFW</text>
<text x="98.1" y="36.9">and</text>
<text x="100.6" y="41">high</text>
<text x="102" y="39">is</text>
<text x="102.8" y="36.9">power</text>
<text x="104.8" y="39">low</text>
<text x="105.8" y="41">and</text>
<text x="109.2" y="39">or</text>
<text x="109.4" y="36.9">supply</text>
<text x="110.5" y="41">power</text>
<text x="112.3" y="39">not</text>
<text x="116.5" y="39">driven,</text>
<text x="116.7" y="36.9">is</text>
<text x="117.1" y="41">supply</text>
<text x="119.5" y="36.9">on.</text>
<text x="124" y="39">ON/OFF</text>
<text x="124.4" y="41">is</text>
<text x="127.2" y="41">off.</text>
<text x="26.5" y="60.6">Overvoltage</text>
<text x="38.8" y="60.6">protection</text>
<text x="49.6" y="60.6">on</text>
<text x="53" y="60.6">all</text>
<text x="56.7" y="60.6">3</text>
<text x="59" y="60.6">output</text>
<text x="66.3" y="60.6">rails</text>
<text x="192.6" y="61.3">Voltage</text>
<text x="198.7" y="63.4">Trimpot</text>
<text x="200.8" y="61.3">feedback</text>
<text x="206.9" y="63.4">RV1</text>
<text x="210.5" y="61.3">combined</text>
<text x="211.7" y="63.4">is</text>
<text x="214.5" y="63.4">used</text>
<text x="220.1" y="63.4">for</text>
<text x="220.7" y="61.3">from</text>
<text x="223.9" y="63.4">fine</text>
<text x="226.2" y="61.3">+12V</text>
<text x="228.6" y="63.4">adjustments.</text>
<text x="232.5" y="61.3">and</text>
<text x="237.1" y="61.3">+5V</text>
<text x="242.1" y="61.3">rails.</text>
<text x="243.1" y="131.4">0-ohm</text>
<text x="251.1" y="131.4">resistors</text>
<text x="260.5" y="131.4">for</text>
<text x="264.3" y="131.4">ground</text>
<text x="39.6" y="133.2">/PFW</text>
<text x="39.6" y="135.2">both</text>
<text x="45" y="135.2">2SC2412K</text>
<text x="45.9" y="133.2">is</text>
<text x="48.7" y="133.2">forced</text>
<text x="55.9" y="133.2">low</text>
<text x="55.9" y="135.2">transistors</text>
<text x="60.2" y="133.2">(power</text>
<text x="67.3" y="135.2">are</text>
<text x="67.7" y="133.2">supply</text>
<text x="71.5" y="135.2">turned</text>
<text x="75" y="133.2">off)</text>
<text x="78.7" y="135.2">on.</text>
</g>
<g font-size="1.8" fill="#006464">
<text x="240.7" y="17.4">J1</text>
<text x="21.5" y="23.7">+12V</text>
<text x="210.1" y="22.5">PWR_FLAG</text>
<text x="234.1" y="19.9">Conn_01x10_Pin</text>
<text x="243.8" y="21.3">1</text>
<text x="46.2" y="26.3">+12V_ALWAYS_ON</text>
<text x="210.1" y="25">PWR_FLAG</text>
<text x="29.4" y="35.9">SB05-05C-TB-E</text>
<text x="36.5" y="30.1">D6</text>
<text x="57.2" y="35.3">C9</text>
<text x="128.1" y="31.3">+5V_ALWAYS_ON</text>
<text x="210.1" y="35.2">PWR_FLAG</text>
<text x="210.1" y="32.6">PWR_FLAG</text>
<text x="210.1" y="30.1">PWR_FLAG</text>
<text x="257.8" y="30.1">+5V_ALWAYS_ON</text>
<text x="257.8" y="35.2">+12V</text>
<text x="257.8" y="32.6">-12V</text>
<text x="57.2" y="37.8">33uF</text>
<text x="138.4" y="40.2">R8</text>
<text x="210.1" y="37.7">PWR_FLAG</text>
<text x="257.8" y="37.7">+12V_ALWAYS_ON</text>
<text x="52.6" y="47.9">GND</text>
<text x="90.1" y="46.6">D5</text>
<text x="99" y="46.6">R7</text>
<text x="138.4" y="42.8">100k</text>
<text x="210.1" y="42.8">PWR_FLAG</text>
<text x="88.3" y="49.1">BAS16</text>
<text x="99.1" y="49.1">1k</text>
<text x="124.5" y="51.7">Q2</text>
<text x="108" y="58.1">C4</text>
<text x="124.5" y="54.2">DTC124X</text>
<text x="16.4" y="65.6">-12V</text>
<text x="54.5" y="65.6">+12V</text>
<text x="67.8" y="65.6">+5V</text>
<text x="108" y="60.7">0.22uF</text>
<text x="113.5" y="69.4">GND</text>
<text x="210.7" y="66.9">+12V</text>
<text x="224" y="66.9">+5V</text>
<text x="21.6" y="75.8">D1</text>
<text x="31" y="73.3">+5V</text>
<text x="59.7" y="75.8">D2</text>
<text x="72.4" y="75.8">D3</text>
<text x="153.6" y="77.1">U1</text>
<text x="174.3" y="76">C8</text>
<text x="186.1" y="77.8">3300pF</text>
<text x="186.6" y="75.5">C7</text>
<text x="205.1" y="75.8">R22</text>
<text x="215.9" y="75.8">R12</text>
<text x="228.6" y="75.8">R13</text>
<text x="236.8" y="75.8">R11</text>
<text x="21.6" y="78.3">18V</text>
<text x="35.6" y="83.4">Q1</text>
<text x="48.2" y="83.4">R4</text>
<text x="59.7" y="78.3">13V</text>
<text x="72.4" y="78.3">5.1V</text>
<text x="83.7" y="83.4">R5</text>
<text x="149.9" y="79.6">M51977FP</text>
<text x="179.7" y="81.6">R14</text>
<text x="195.6" y="83.5">C6</text>
<text x="206.3" y="78.3">0</text>
<text x="215.9" y="78.3">150k</text>
<text x="228.6" y="78.3">10k</text>
<text x="236.6" y="78.3">6.8k</text>
<text x="35.6" y="86">DTA114E</text>
<text x="47.4" y="86">4.7k</text>
<text x="72.4" y="84.7">D4</text>
<text x="72.4" y="87.2">BAS16</text>
<text x="83.2" y="86">100</text>
<text x="141.5" y="84.7">ON/OFF</text>
<text x="141.5" y="89.8">OVP</text>
<text x="164.5" y="84.7">F/B</text>
<text x="164.8" y="87.2">DET</text>
<text x="179.3" y="84.2">33k</text>
<text x="194.6" y="88.7">GND</text>
<text x="195.6" y="86.1">0.01uF</text>
<text x="252.1" y="87.2">2.2k</text>
<text x="252.4" y="84.7">RV1</text>
<text x="258.3" y="87.2">GND</text>
<text x="96.5" y="92.3">R6</text>
<text x="96.5" y="94.8">10k</text>
<text x="105.4" y="92.4">C3</text>
<text x="105.4" y="95">0.01uF</text>
<text x="114.5" y="94.1">GND</text>
<text x="127.9" y="92.6">C1</text>
<text x="128" y="94.8">330pF</text>
<text x="141.5" y="94.8">CF</text>
<text x="157.6" y="92.3">COLLECTOR</text>
<text x="163.5" y="94.8">VOUT</text>
<text x="181.6" y="92.3">+12V_ALWAYS_ON</text>
<text x="67.8" y="96.1">+5V</text>
<text x="113.5" y="97.1">R1</text>
<text x="113.5" y="99.9">R2</text>
<text x="116.8" y="97.1">22k</text>
<text x="116.8" y="99.9">22k</text>
<text x="141.5" y="97.4">T-ON</text>
<text x="141.5" y="99.9">T-OFF</text>
<text x="160.6" y="97.4">EMITTER</text>
<text x="180.3" y="101.2">GND</text>
<text x="212.7" y="98.7">R10</text>
<text x="212.7" y="101.2">220</text>
<text x="72.4" y="105">R3</text>
<text x="72.4" y="107.5">10k</text>
<text x="94.8" y="103.9" transform="rotate(-90 94.8 103.9)">GND</text>
<text x="115.2" y="107.5">+12V_ALWAYS_ON</text>
<text x="141.5" y="107.5">VCC</text>
<text x="141.5" y="102.5">VF</text>
<text x="162.9" y="102.5">CLM+</text>
<text x="162.9" y="105">CLM-</text>
<text x="198.1" y="107.7">C5</text>
<text x="208.3" y="107.5">R9</text>
<text x="141.5" y="110.1">GND</text>
<text x="141.5" y="112.6">GND</text>
<text x="166" y="110.1">CT</text>
<text x="180.3" y="111.4">GND</text>
<text x="198.1" y="110.2">470pF</text>
<text x="208.3" y="110.1">8.2</text>
<text x="72.4" y="114">C2</text>
<text x="72.4" y="116.6">0.01uF</text>
<text x="141.5" y="115.2">GND</text>
<text x="141.5" y="117.7">GND</text>
<text x="67.8" y="124.1">GND</text>
<text x="141.5" y="120.2">GND</text>
<text x="197.4" y="121.5">GND</text>
<text x="133.9" y="127.9">GND</text>
<text x="89.4" y="132.9">+5V</text>
<text x="94" y="143.1">10k</text>
<text x="94" y="140.6">R15</text>
<text x="244.3" y="138">GND</text>
<text x="254.5" y="138">GND</text>
<text x="263.4" y="138">GND</text>
<text x="81.3" y="149.6">100uF</text>
<text x="81.3" y="147">C10</text>
<text x="94" y="148.2">R16</text>
<text x="115.6" y="144.4">Q3</text>
<text x="115.6" y="146.9">2SC2412K</text>
<text x="248.9" y="148.2">0</text>
<text x="248.9" y="145.6">R19</text>
<text x="259.1" y="148.2">0</text>
<text x="259.1" y="145.6">R20</text>
<text x="268" y="148.2">0</text>
<text x="268" y="145.6">R21</text>
<text x="94" y="150.7">4.7k</text>
<text x="244.3" y="155.8">GND</text>
<text x="254.5" y="155.8">GND</text>
<text x="263.4" y="155.8">GND</text>
<text x="89.4" y="158.3">GND</text>
<text x="64.1" y="164.7">M51944BML</text>
<text x="68.5" y="162.2">U2</text>
<text x="89.4" y="163.4">+5V</text>
<text x="41.1" y="173.6">GND</text>
<text x="65.3" y="169.8">SUPPLY</text>
<text x="65.3" y="172.3">GND</text>
<text x="94" y="173.6">10k</text>
<text x="94" y="171">R17</text>
<text x="67" y="176.1">OUTPUT</text>
<text x="94" y="178.7">R18</text>
<text x="115.6" y="174.9">Q4</text>
<text x="115.6" y="177.4">2SC2412K</text>
<text x="57.7" y="181.2">GND</text>
<text x="94" y="181.2">47k</text>
<text x="89.4" y="188.8">GND</text>
<text x="111" y="186.3">GND</text>
</g>
<g font-size="1.8" fill="#a90000">
<text x="243.8" y="23.9">2</text>
<text x="243.8" y="26.4">3</text>
<text x="243.8" y="29">4</text>
<text x="243.8" y="31.5">5</text>
<text x="243.8" y="34">6</text>
<text x="243.8" y="36.6">7</text>
<text x="243.8" y="39.1">8</text>
<text x="243.8" y="41.7">9</text>
<text x="243.2" y="44.2">10</text>
<text x="113.6" y="51.8">2</text>
<text x="121.7" y="49" transform="rotate(-90 121.7 49)">3</text>
<text x="121.7" y="56.6" transform="rotate(-90 121.7 56.6)">1</text>
<text x="24.7" y="83.6">2</text>
<text x="32.8" y="80.7" transform="rotate(-90 32.8 80.7)">1</text>
<text x="139" y="83.6">7</text>
<text x="168.9" y="83.6">10</text>
<text x="250.1" y="81">1</text>
<text x="253.7" y="78.8" transform="rotate(-90 253.7 78.8)">2</text>
<text x="256.5" y="81">3</text>
<text x="32.8" y="88.3" transform="rotate(-90 32.8 88.3)">3</text>
<text x="139" y="88.6">8</text>
<text x="169.5" y="86.1">9</text>
<text x="169.5" y="93.7">2</text>
<text x="169.5" y="91.2">1</text>
<text x="138.4" y="96.3">11</text>
<text x="138.4" y="98.8">13</text>
<text x="139" y="101.3">4</text>
<text x="168.9" y="101.3">19</text>
<text x="169.5" y="96.3">3</text>
<text x="138.4" y="106.4">20</text>
<text x="168.9" y="103.9">18</text>
<text x="138.4" y="109">17</text>
<text x="138.4" y="111.5">16</text>
<text x="168.9" y="109">14</text>
<text x="138.4" y="114">15</text>
<text x="139" y="116.6">6</text>
<text x="139" y="119.1">5</text>
<text x="112.8" y="141.7" transform="rotate(-90 112.8 141.7)">3</text>
<text x="106" y="144.5">2</text>
<text x="112.8" y="149.3" transform="rotate(-90 112.8 149.3)">1</text>
<text x="62.8" y="168.7">1</text>
<text x="62.8" y="171.2">2</text>
<text x="112.8" y="172.2" transform="rotate(-90 112.8 172.2)">3</text>
<text x="75.5" y="175">3</text>
<text x="106" y="175">2</text>
<text x="112.8" y="179.8" transform="rotate(-90 112.8 179.8)">1</text>
</g>
<g font-size="1.8" fill="#0f0f0f">
<text x="257.8" y="22.5">+5V</text>
<text x="259.1" y="27.2">/PFW</text>
<text x="259.1" y="24.6">RESET_FEEDBACK</text>
<text x="259.1" y="39.9">CLM_CIRCUIT</text>
<text x="258.1" y="42.8">GND</text>
<text x="259.1" y="45">VOUT</text>
<text x="81.3" y="51.7">/PFW</text>
<text x="228.8" y="93.6">VOUT</text>
<text x="221.4" y="103.8">CLM_CIRCUIT</text>
<text x="113" y="131.7">/PFW</text>
<text x="43.2" y="153.3">RESET_FEEDBACK</text>
</g>
<text font-size="1.8" fill="#009600" x="138.4" y="93.7">12</text>
<g font-size="1.8" fill="#989898">
<text x="48.7" y="159.6">C11</text>
<text x="50" y="162.2">?</text>
</g>
<g font-size=".7" fill="#840000">
<text x="115.2" y="51.7">22k</text>
<text x="117.7" y="54.5" transform="rotate(-90 117.7 54.5)">47k</text>
<text x="28.8" y="83.2" transform="rotate(-90 28.8 83.2)">10k</text>
<text x="26.3" y="85.2">10k</text>
</g>
</svg>
